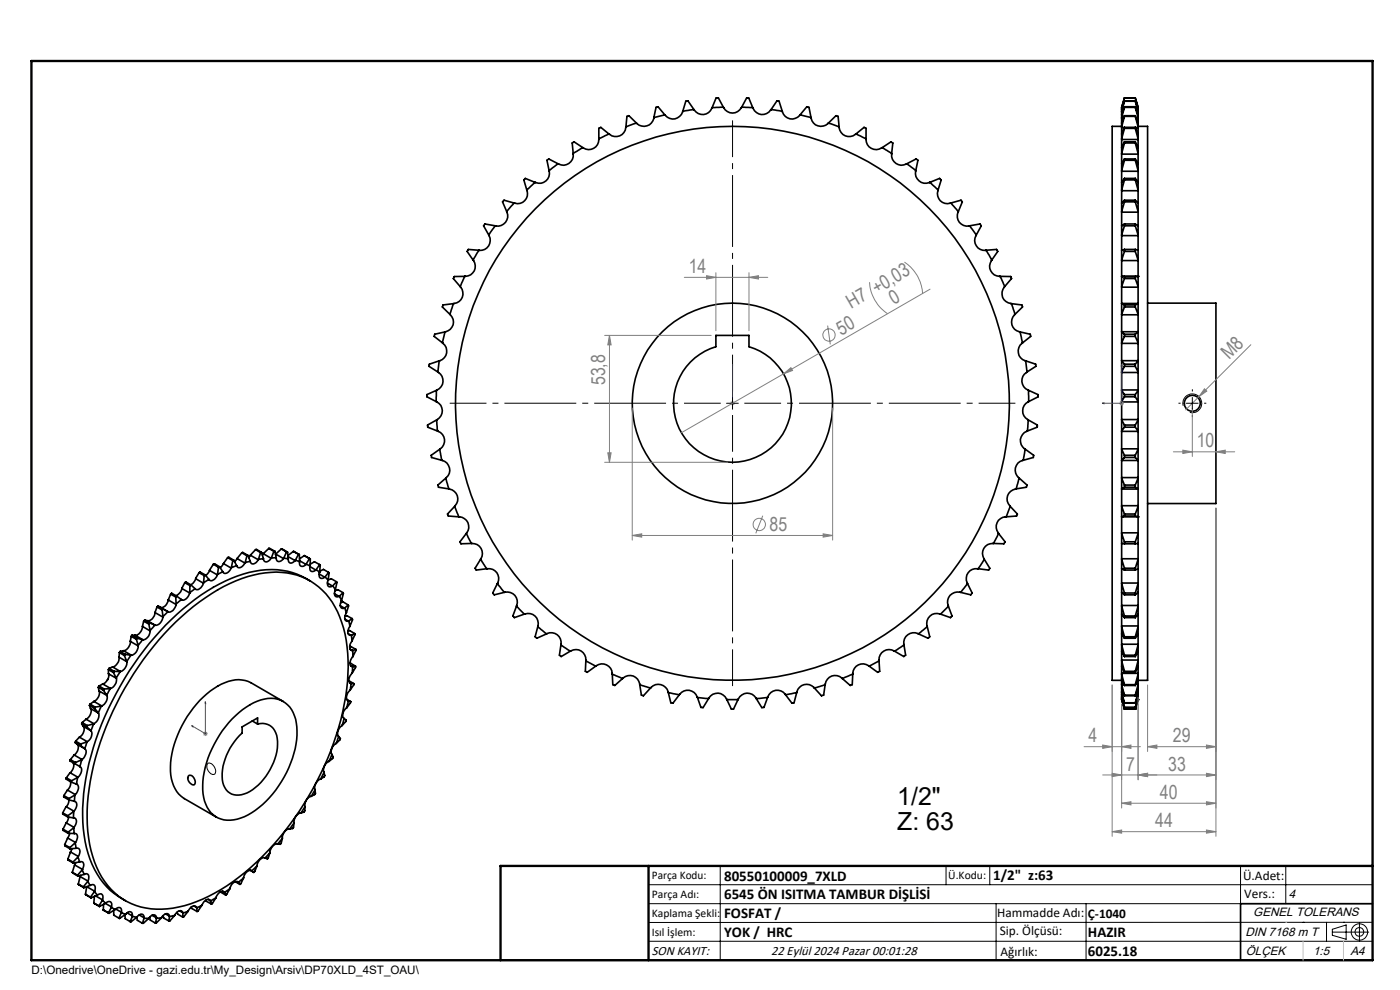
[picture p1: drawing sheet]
<svg xmlns="http://www.w3.org/2000/svg" width="297mm" height="210mm" viewBox="0 0 297 210" stroke-linecap="round" stroke-linejoin="round" font-family="sans-serif">
<g fill="none" stroke="#000" stroke-width=".35">
<path d="M113.5 38.7l-1.7 1.6M113.5 38.7l-2.1-.9-.3 .4 .7 2.1M116.5 36.2a2.14 2.14 0 0 1-.7 2.2 2.14 2.14 0 0 1-2.3 .3M118.4 34.7l-1.9 1.5M118.4 34.7l-2-1-.4 .3 .5 2.2M121.6 32.6a2.15 2.15 0 0 1-.9 2.1 2.15 2.15 0 0 1-2.3 0M123.6 31.3l-2 1.3M123.6 31.3l-1.8-1.2-.3 .2 .1 2.3M129.2 28.4l-1.7-1.4-.4 .2-.1 2.4a2.13 2.13 0 0 1-1.1 1.9 2.13 2.13 0 0 1-2.3-.2M129.2 28.4l-2.2 1M132.8 26.9a2.15 2.15 0 0 1-1.3 1.9 2.15 2.15 0 0 1-2.3-.4M135 26.1l-2.2 .8"/>
<path d="M135 26.1l-1.6-1.6-.3 .1-.1 .1-.2 2.2M138.7 24.9a2.14 2.14 0 0 1-1.5 1.8 2.14 2.14 0 0 1-2.2-.6M141 24.4l-2.3 .5M141 24.4l-1.4-1.8-.4 .2-.5 2.1M144.9 23.6a2.13 2.13 0 0 1-1.7 1.6 2.13 2.13 0 0 1-2.2-.8M147.2 23.2l-2.3 .4M147.2 23.2l-1.3-1.8h-.1l-.3 .1-.6 2.1M151.1 22.9a2.11 2.11 0 0 1-1.8 1.4 2.11 2.11 0 0 1-2.1-1.1M153.5 22.7l-2.4 .2M153.5 22.7a2.14 2.14 0 0 0 1.9 1.3 2.14 2.14 0 0 0 1.9-1.3M153.5 22.7l-1.1-1.9h-.4h-.1l-.8 2.1M157.3 22.7l2.4 .2"/>
<path d="M157.3 22.7l1.1-1.9h.3l1 2.1M159.7 22.9a2.14 2.14 0 0 0 1.8 1.4 2.14 2.14 0 0 0 2.1-1.1M163.6 23.2l2.3 .4M163.6 23.2l1.2-1.8h.4l.7 2.2M165.9 23.6a2.11 2.11 0 0 0 1.7 1.6 2.11 2.11 0 0 0 2.1-.8M169.7 24.4l2.3 .5M169.7 24.4l1.5-1.8 .1 .1 .3 .1 .4 2.1M172 24.9a2.14 2.14 0 0 0 1.5 1.8 2.14 2.14 0 0 0 2.3-.6M175.8 26.1l2.2 .8M175.8 26.1l1.5-1.6 .3 .1 .2 .1 .2 2.2M178 26.9a2.13 2.13 0 0 0 1.3 1.9 2.13 2.13 0 0 0 2.3-.4M181.6 28.4l2.1 1"/>
<path d="M181.6 28.4l1.7-1.4 .4 .2v2.4a2.15 2.15 0 0 0 1.2 1.9 2.15 2.15 0 0 0 2.2-.2M187.1 31.3l2.1 1.3M187.1 31.3l1.9-1.2 .4 .2-.2 2.3M189.2 32.6a2.15 2.15 0 0 0 .9 2.1 2.15 2.15 0 0 0 2.3 0M192.4 34.7l1.9 1.5M192.4 34.7l1.9-1 .4 .3-.4 2.2M194.3 36.2a2.16 2.16 0 0 0 .7 2.2 2.16 2.16 0 0 0 2.2 .3M197.2 38.7l1.8 1.6M197.2 38.7l2.2-.8 .3 .3-.7 2.1M237.9 26.8h-2v117.5h2M237.9 38.7v1.6M237.9 36.3v2.4"/>
<path d="M237.9 34.7v1.5M237.9 32.7v2M237.9 31.3v1.3M237.9 29.6v1.7M237.9 28.4v1M237.9 27v1.4M237.9 25.1v1M237.9 24.4v.5M237.9 23.7v.7M237.9 23.2v.4M237.9 22.9v.3M237.9 23.6v.1"/>
<path d="M237.9 24.9v.2M237.9 26.9v.1M237.9 29.4v.2M237.9 32.6v.1M237.9 36.2v.1M237.9 36.3h3.5M237.9 32.7h3.5M237.9 29.6h3.5M237.9 27h.6M237.9 25.1h.4M237.9 23.7h.3M237.9 23h.1"/>
<path d="M238.5 37.8v.4M238.5 33.7v.3M238.5 30.1v.2M238.5 27v.2M238.5 24.5v.2M238.5 24.5l-.6 1.6v.8M238.5 22.6v.2M238.5 21.4v.1M238.5 20.8h.1M238.5 20.8l-.6 2.1M238.5 38.2h2.3M238.5 38.2l-.6 2.1"/>
<path d="M238.5 37.8l-.6 .9M238.5 37.8h2.3M238.5 33.7l-.6 1M238.5 34l-.6 2.2M238.5 34h2.3M238.5 33.7h2.3M238.5 30.3h2.3M238.5 30.3l-.6 2.3M238.5 30.1h2.3M238.5 30.1l-.6 1.2M238.5 27l-.6 1.4M238.5 27.2l-.6 2.2"/>
<path d="M238.5 27.2h2.3M238.5 27h2.3M238.5 24.7h2.3M238.5 24.7l-.6 2.2M238.5 24.5h2.3M238.5 22.8h2.3M238.5 22.8l-.6 2.1M238.5 22.6l-.6 1.8M238.5 22.6h2.3M238.5 21.5h2.3M238.5 21.5l-.6 2.1M238.5 21.4l-.6 1.8"/>
<path d="M238.5 21.4h2.3M238.5 20.8h2.3M240.8 37.8v.4M240.8 33.7v.3M240.8 30.1v.2M240.8 27v.2M240.8 24.5v.2M240.8 24.5l.6 1.6v.8M240.8 22.6v.2M240.8 21.4v.1M240.8 20.8h.1M240.8 20.8l.6 2.1"/>
<path d="M240.8 38.2l.6 2.1M240.8 37.8l.6 .9M240.8 34l.6 2.2M240.8 33.7l.6 1M240.8 30.3l.6 2.3M240.8 30.1l.6 1.2M240.8 27.2l.6 2.2M240.8 27l.6 1.4M240.8 24.7l.6 2.2M240.8 22.8l.6 2.1M240.8 22.6l.6 1.8M240.8 21.5l.6 2.1"/>
<path d="M240.8 21.4l.6 1.8M240.8 27h.6M241.1 25.1h.3M241.2 23.7h.2M241.4 23h.1M241.4 26.8h2.1v117.5h-2.1M241.4 38.7v1.6M241.4 36.3v2.4M241.4 34.7v1.5M241.4 32.7v2M241.4 31.3v1.3M241.4 29.6v1.7"/>
<path d="M241.4 28.4v1M241.4 27v1.4M241.4 25.1v1M241.4 24.4v.5M241.4 23.7v.7M241.4 23.2v.4M241.4 22.9v.3M241.4 23.6v.1M241.4 24.9v.2M241.4 26.9v.1M241.4 29.4v.2M241.4 32.6v.1"/>
<path d="M241.4 36.2v.1M98.6 58.6l-1 2.2M98.6 58.6l-2.3 .2-.1 .3 1.4 1.7M100.4 55.2a2.12 2.12 0 0 1 .2 2.3 2.12 2.12 0 0 1-2 1.1M101.6 53.1l-1.2 2.1M101.6 53.1l-2.3-.2v.1l-.2 .3 1.3 1.9M103.7 49.8a2.12 2.12 0 0 1 0 2.3 2.12 2.12 0 0 1-2.1 1M105.1 47.9l-1.4 1.9M105.1 47.9l-2.2-.4-.3 .3 1.1 2M107.5 44.9a2.14 2.14 0 0 1-.3 2.3 2.14 2.14 0 0 1-2.1 .7M109 43.1l-1.5 1.8M109 43.1l-2.1-.6-.2 .2 .8 2.2"/>
<path d="M111.8 40.3a2.11 2.11 0 0 1-.5 2.3 2.11 2.11 0 0 1-2.3 .5M199 40.3a2.11 2.11 0 0 0 .5 2.3 2.11 2.11 0 0 0 2.2 .5M201.7 43.1l1.6 1.8M201.7 43.1l2.2-.6 .3 .3-.9 2.1M203.3 44.9a2.12 2.12 0 0 0 .2 2.3 2.12 2.12 0 0 0 2.2 .7M205.7 47.9l1.4 1.9M205.7 47.9l2.2-.4 .2 .3-1 2M207.1 49.8a2.12 2.12 0 0 0 0 2.3 2.12 2.12 0 0 0 2.1 1M209.2 53.1l1.2 2.1M209.2 53.1l2.2-.2 .2 .2 .1 .2-1.3 1.9M210.4 55.2a2.15 2.15 0 0 0-.2 2.3 2.15 2.15 0 0 0 2 1.1M212.2 58.6l.9 2.2"/>
<path d="M212.2 58.6l2.2 .1 .2 .4-1.5 1.7M237.9 58.6v2.2M237.9 58.6h.1M237.9 55.3v3.3M237.9 53.1v2.1M237.9 50v3.1M237.9 47.9v1.9M237.9 45v2.9M237.9 43.1v1.8M237.9 40.5v2.6M237.9 58.6h3.5M237.9 40.3v.2"/>
<path d="M237.9 44.9v.1M237.9 49.8v.2M237.9 55.2v.1M237.9 58.6l.6 .1M237.9 55.3h3.5M237.9 50h3.5M237.9 45h3.5M237.9 40.5h3.5M238.5 58.7v.4M238.5 52.9v.4M238.5 47.5v.4M238.5 42.5v.3"/>
<path d="M238.5 59.1l-.6 1.7M238.5 58.7h2.3M238.5 59.1h2.3M238.5 52.9l-.6 .2M238.5 53.3l-.6 1.9M238.5 53.3h2.3M238.5 52.9h2.3M238.5 47.9h2.3M238.5 47.9l-.6 1.9M238.5 47.5h2.3M238.5 47.5l-.6 .4M238.5 42.5l-.6 .6"/>
<path d="M238.5 42.8l-.6 2.1M238.5 42.8h2.3M238.5 42.5h2.3M240.8 58.7v.4M240.8 52.9v.4M240.8 47.5v.4M240.8 42.5v.3M240.8 59.1l.6 1.7M240.8 53.3l.6 1.9M240.8 52.9l.6 .2M240.8 47.9l.6 1.9M240.8 47.5l.6 .4"/>
<path d="M240.8 42.8l.6 2.1M240.8 42.5l.6 .6M241.4 58.6v2.2M241.4 58.6h.1M241.4 55.3v3.3M241.4 53.1v2.1M241.4 50v3.1M241.4 47.9v1.9M241.4 45v2.9M241.4 43.1v1.8M241.4 40.5v2.6M241.4 40.3v.2"/>
<path d="M241.4 44.9v.1M241.4 49.8v.2M241.4 55.2v.1M241.4 58.6l-.6 .1M92.9 78.9a2.15 2.15 0 0 1 1.1 2 2.15 2.15 0 0 1-1.4 1.9M93.2 76.5l-.3 2.4M93.2 76.5l-2.1 .7-.1 .3v.2l1.9 1.2M93.9 72.7a2.12 2.12 0 0 1 .9 2.2 2.12 2.12 0 0 1-1.6 1.6M94.4 70.4l-.5 2.3M94.4 70.4l-2.2 .5-.1 .4 1.8 1.4M95.4 66.7a2.12 2.12 0 0 1 .7 2.2 2.12 2.12 0 0 1-1.7 1.5M96.2 64.4l-.8 2.3"/>
<path d="M96.2 64.4l-2.2 .3-.2 .4 1.6 1.6M97.6 60.8a2.14 2.14 0 0 1 .5 2.2 2.14 2.14 0 0 1-1.9 1.4M151.9 71.1h7v2.4a12.5 12.5 0 0 1 6.7 19.3 12.5 12.5 0 0 1-20.4 0 12.5 12.5 0 0 1 6.7-19.3zM213.1 60.8a2.14 2.14 0 0 0-.4 2.2 2.14 2.14 0 0 0 1.9 1.4M214.6 64.4l.7 2.3M214.6 64.4l2.2 .3 .1 .4-1.6 1.6M215.3 66.7a2.14 2.14 0 0 0-.6 2.2 2.14 2.14 0 0 0 1.7 1.5M216.4 70.4l.5 2.3M216.4 70.4l2.1 .5 .2 .3-1.8 1.5M216.9 72.7a2.13 2.13 0 0 0-.9 2.2 2.13 2.13 0 0 0 1.6 1.6M217.6 76.5l.3 2.4M217.6 76.5l2.1 .7v.3v.2l-1.8 1.2"/>
<path d="M217.9 78.9a2.14 2.14 0 0 0-1.1 2.1 2.14 2.14 0 0 0 1.4 1.8M237.9 76.5v2.4M237.9 70.4v2.3M237.9 79v3.7M237.9 72.8v3.7M237.9 64.4v2.3M237.9 66.8v3.6M237.9 60.9v3.5M237.9 60.8v.1M237.9 64.4h.1M237.9 66.7v.1M237.9 70.4h.1"/>
<path d="M237.9 72.7v.1M237.9 76.5h.1M237.9 78.9v.1M237.9 79h3.5M237.9 76.5l.6 .7M237.9 76.5h3.5M237.9 72.8h3.5M237.9 70.4l.6 .5M237.9 70.4h3.5M237.9 64.4l.6 .3M237.9 66.8h3.5M237.9 64.4h3.5"/>
<path d="M237.9 60.9h3.5M238.5 77.2v.5M238.5 70.9v.5M238.5 64.7v.4M238.5 77.2h2.3M238.5 77.7h2.3M238.5 77.7l-.6 1.2M238.5 70.9h2.3M238.5 71.4h2.3M238.5 71.4l-.6 1.3M238.5 64.7h2.3M238.5 65.1h2.3"/>
<path d="M238.5 65.1l-.6 1.6M240.8 77.2v.5M240.8 70.9v.5M240.8 64.7v.4M240.8 77.7l.6 1.2M240.8 71.4l.6 1.3M240.8 65.1l.6 1.6M241.4 76.5v2.4M241.4 70.4v2.3M241.4 79v3.7M241.4 72.8v3.7M241.4 64.4v2.3"/>
<path d="M241.4 66.8v3.6M241.4 60.9v3.5M241.4 60.8v.1M241.4 64.4h.1M241.4 66.7v.1M241.4 70.4h.1M241.4 72.7v.1M241.4 76.5h.1M241.4 78.9v.1M241.4 76.5l-.6 .7M241.4 70.4l-.6 .5M241.4 64.4l-.6 .3"/>
<path d="M243.5 64.3h14.5v42.5h-14.5M92.5 85.2a2.13 2.13 0 0 1 1.3 1.9 2.13 2.13 0 0 1-1.2 2M92.6 82.8l-.1 2.4M92.6 82.8l-2 .9v.5l1.9 1M92.6 89.1l.2 2.3M92.6 89.1l-1.9 1.1v.1v.3l2.1 .8M92.8 91.4a2.13 2.13 0 0 1 1.5 1.8 2.13 2.13 0 0 1-1 2.1M93.3 95.3l.4 2.3M93.3 95.3l-1.8 1.4v.3l2.2 .6M93.7 97.6a2.13 2.13 0 0 1 1.7 1.6 2.13 2.13 0 0 1-.8 2.2M217.1 97.6a2.11 2.11 0 0 0-1.7 1.7 2.11 2.11 0 0 0 .8 2.1M217.5 95.3l-.4 2.3"/>
<path d="M217.5 95.3l1.8 1.4-.1 .3-2.1 .6M217.9 91.4a2.12 2.12 0 0 0-1.4 1.8 2.12 2.12 0 0 0 1 2.1M218.1 89.1l-.2 2.3M218.1 89.1l2 1.1v.3l-2.2 .9M218.2 82.8v2.4M218.2 82.8l2 .9v.5l-2 1M218.2 85.2a2.16 2.16 0 0 0-1.2 1.9 2.16 2.16 0 0 0 1.1 2M237.9 82.8v2.4M237.9 89.1v2.3M237.9 95.3v2.3M237.9 85.3v3.7M237.9 91.5v3.7"/>
<path d="M237.9 97.7v3.6M237.9 85.3h3.5M237.9 82.7v.1M237.9 85.2v.1M237.9 89v.1M237.9 91.4v.1M237.9 95.2v.1M237.9 97.6v.1M237.9 82.8l.6 .9M237.9 82.7h3.5M237.9 89h3.5M237.9 89.1l.6 1.1"/>
<path d="M237.9 91.5h3.5M237.9 95.2h3.5M237.9 95.3l.6 1.3M237.9 97.7h3.5M238.5 83.7v.5M238.5 90.2v.4M238.5 96.6v.4M238.5 83.7h2.3M238.5 84.2h2.3M238.5 84.2l-.6 1M238.5 90.2h2.3M238.5 90.6l-.6 .8"/>
<path d="M238.5 90.6h2.3M238.5 96.6h2.3M238.5 97h2.3M238.5 97l-.6 .6M240.8 83.7v.5M240.8 90.2v.4M240.8 96.6v.4M240.8 84.2l.6 1M240.8 90.6l.6 .8M240.8 97l.6 .6M241.4 82.8v2.4M241.4 89.1v2.3"/>
<path d="M241.4 95.3v2.3M241.4 85.3v3.7M241.4 91.5v3.7M241.4 97.7v3.6M241.4 82.7v.1M241.4 85.2v.1M241.4 89v.1M241.4 91.4v.1M241.4 95.2v.1M241.4 97.6v.1M241.4 82.8l-.6 .9M241.4 89.1l-.6 1.1"/>
<path d="M241.4 95.3l-.6 1.3M45.3 119.7l.2-.1 1.1 .6M45.3 119.7l1.1 .6M45.3 119.7l-.9 1.3M47.4 119.5l-.7 .9M47.4 119.5l1.6 1M48.3 118.3l.2-.1 1.1 .6M48.3 118.3l1.1 .6M48.3 118.3l-.9 1.2M49.4 118.9l-.3 1.5M49.6 118.8l-.2 .1M49.6 118.8l.6 1.2"/>
<path d="M50.2 120l-1.1 .4M50.3 118.5l-.5 .7M50.3 118.5l1.7 .9M51.3 117.3l.2-.1 1.1 .6M51.3 117.3l1.1 .6M51.3 117.3l-1 1.2M52 119.4l-.7 .9a.61 .61 0 0 1-.7 .1 .61 .61 0 0 1-.4-.4M52 119.4h.1M52.4 117.9l-.4 1.5M52.6 117.8l-.2 .1M52.6 117.8l.5 1.3M53.1 119.1l-1.1 .3"/>
<path d="M53.1 117.8l-.3 .5M53.1 117.8l1.7 .9M54.2 116.6l.2-.1 1.1 .7M54.2 116.6l1.1 .6M54.2 116.6l-1.1 1.2M54.8 118.7l-.5 .6a.67 .67 0 0 1-.7 .3 .67 .67 0 0 1-.5-.5M54.8 118.7h.1M55.3 117.2l-.5 1.5M55.5 117.2h-.2M55.5 117.2l.4 1.3M55.9 118.5l-1.1 .2M55.9 117.5l1.6 .9"/>
<path d="M55.9 117.5l-.2 .2M57 116.3l1.3 .6M57 116.3l1.1 .6M57 116.3l-1.1 1.2M57.5 118.4l-.2 .3a.73 .73 0 0 1-.8 .5 .73 .73 0 0 1-.6-.6v-.1M57.6 118.3l-.1 .1M58.1 116.9h.2M58.1 116.9l-.5 1.4M58.3 116.9l.3 1.4M58.5 117.5l1.6 1M58.5 117.5v.1M58.6 118.3h-1"/>
<path d="M58.6 118.3a.69 .69 0 0 0 .4 .8 .69 .69 0 0 0 .9-.3l.2-.3M59.7 116.4l1.3 .7M59.7 116.4l1.1 .7M59.7 116.4l-1.2 1.1M60.2 118.4l.9 .1M60.2 118.4l-.1 .1M60.8 117.1h.2M60.8 117.1l-.6 1.3M61 117.1l.1 1.4M61.1 118.1l1.5 .8M61.1 118.5a.68 .68 0 0 0 .4 .9 .68 .68 0 0 0 .8-.2l.3-.3M62.2 117l1.3 .6"/>
<path d="M62.2 117l1.1 .6M62.2 117l-1.1 .9M62.7 118.8l.9 .3M62.7 118.8l-.1 .1M63.3 117.6h.2M63.3 117.6l-.6 1.2M63.5 117.6l.1 1.5M63.6 119.1a.74 .74 0 0 0 .3 1 .74 .74 0 0 0 1-.4M63.6 118.9l1.3 .8M64.6 117.9l1.2 .7M64.6 117.9l1.1 .6M64.6 117.9l-1.1 .7"/>
<path d="M64.9 119.7l.9 .4M64.9 119.7h.1M65.7 118.5l.1 .1M65.7 118.5l-.8 1.2M65.8 119.7l.9-.5 1.1 .6M65.8 118.6v1.5M67.8 119.8l.1 .1-.1 1.5M67.8 119.8l-.7 1.1M94.6 101.4l.6 2.3M94.6 101.4l-1.7 1.5 .1 .4 2.2 .4M95.2 103.7a2.15 2.15 0 0 1 1.8 1.5 2.15 2.15 0 0 1-.6 2.2M96.4 107.4l.9 2.2"/>
<path d="M96.4 107.4l-1.5 1.6 .1 .2 .1 .3 2.2 .1M97.3 109.6a2.11 2.11 0 0 1 2 1.3 2.11 2.11 0 0 1-.4 2.3M98.9 113.2l1.1 2.1M98.9 113.2l-1.3 1.7 .1 .3 2.3 .1M100 115.3a2.13 2.13 0 0 1 2.1 1 2.13 2.13 0 0 1-.1 2.3M102 118.6l1.3 2M102 118.6l-1.2 1.9 .1 .2 .1 .2 2.3-.3M208.8 118.6l-1.3 2M208.8 118.6l1.1 2-.2 .3-2.2-.3M210.7 115.3a2.13 2.13 0 0 0-2 1 2.13 2.13 0 0 0 .1 2.3M211.8 113.2l-1.1 2.1M211.8 113.2l1.4 1.7-.1 .2-.1 .2h-2.3"/>
<path d="M213.4 109.6a2.14 2.14 0 0 0-1.9 1.3 2.14 2.14 0 0 0 .3 2.3M214.3 107.4l-.9 2.2M214.3 107.4l1.5 1.6-.1 .4-2.3 .2M215.5 103.7a2.15 2.15 0 0 0-1.8 1.5 2.15 2.15 0 0 0 .6 2.2M216.2 101.4l-.7 2.3M216.2 101.4l1.7 1.5-.1 .2-.1 .3-2.2 .3M237.9 101.4v2.3M237.9 107.4v2.2M237.9 109.6h.1M237.9 103.7v3.6M237.9 109.6v3.4M237.9 113.2v2.1"/>
<path d="M237.9 115.3v3.2M237.9 118.6v2M237.9 109.6h3.5M237.9 101.3v.1M237.9 103.7h.1M237.9 107.3v.1M237.9 113v.2M237.9 118.5v.1M237.9 101.3h3.5M237.9 101.4l.6 1.5M237.9 103.7h3.5M237.9 107.3h3.5"/>
<path d="M237.9 107.4l.6 1.6M237.9 113h3.5M237.9 113.2l.6 1.7M237.9 115.3h.6M237.9 118.5h3.5M237.9 118.6l.6 1.9M238.5 102.9v.5M238.5 109v.5M238.5 114.9v.4M238.5 102.9h2.3M238.5 103.4l-.6 .3M238.5 103.4h2.3"/>
<path d="M238.5 109h2.3M238.5 109.5h2.3M238.5 109.5l-.6 .1M238.5 114.9h2.3M238.5 115.3h2.3M240.8 102.9v.5M240.8 109v.5M240.8 114.9v.4M240.8 103.4l.6 .3M240.8 109.5l.6 .1M241.4 101.4v2.3M241.4 107.4v2.2"/>
<path d="M241.4 109.6h.1M241.4 103.7v3.6M241.4 109.6v3.4M241.4 113.2v2.1M241.4 115.3v3.2M241.4 118.6v2M241.4 101.3v.1M241.4 103.7h.1M241.4 107.3v.1M241.4 113v.2M241.4 118.5v.1M241.4 101.4l-.6 1.5"/>
<path d="M241.4 107.4l-.6 1.6M241.4 113.2l-.6 1.7M241.4 115.3h-.6M241.4 118.6l-.6 1.9M25.3 139.4a2.07 2.07 0 0 1-1.4 2.1M25.3 139.4l1.6 1M25.3 138.4l1.1 .7M25.3 138.4v1M25.5 138.2l-.2 .2M25.5 138.2l1.1 .6M26.2 138l1.7 1M26.2 138l-.7 .2"/>
<path d="M26.4 139.1l.5 1.2M26.6 138.8l-.2 .3M26.6 138.8l1.2 .2M27.7 136.1a1.95 1.95 0 0 1-1.5 1.9M27.7 136.1l1.6 .9M27.8 139l-.9 1.3M27.8 139h.1M27.8 135l1.1 .6M27.8 135l-.1 1.1M28 134.8l-.2 .2M28 134.8h.7M28 134.8l1.1 .6"/>
<path d="M28.7 134.8l1.6 .9M28.9 135.6l.4 1.3M29.1 135.4l-.2 .2M29.1 135.4l1.2 .3M29.3 137a1.95 1.95 0 0 1-1.4 2M29.3 136.9v.1M30.2 132.9a1.93 1.93 0 0 1-1.5 1.9M30.2 132.9l1.7 .9M30.3 135.7l-1 1.2M30.3 135.7h.1M30.5 131.8l1.1 .6M30.5 131.8l-.3 1.1"/>
<path d="M30.7 131.5l-.2 .3M30.7 131.5l1.1 .6M30.7 131.5l.6 .2M31.3 131.7l1.6 .9M31.6 132.4l.3 1.4M31.8 132.1l-.2 .3M31.8 132.1l1.1 .5M31.9 133.8a1.84 1.84 0 0 1-1.6 1.9M31.9 133.8h.1M32.9 132.6l-1 1.2M32.9 132.6h.1M32.9 130a1.74 1.74 0 0 1-1.6 1.7"/>
<path d="M32.9 130l1.7 .9M33.3 128.8l1.1 .6M33.3 128.8l-.4 1.2M33.5 128.5l-.2 .3M33.5 128.5l1.1 .7M33.5 128.5l.5 .3M34 128.8l1.7 1M34.4 129.4l.2 1.4M34.6 130.9a1.81 1.81 0 0 1-1.7 1.7M34.6 130.8v.1M34.6 129.2l-.2 .2M34.6 129.2l1 .5"/>
<path d="M35.6 129.7l-1 1.1M35.6 129.7l.1 .1M35.7 127.3a1.58 1.58 0 0 1-1.7 1.5M35.7 127.3l1.7 .9M36.1 133.1a39.3 39.3 0 0 1 17.7-11.1 14.9 14.9 0 0 1 15.3 4 22.3 22.3 0 0 1 4.7 14 54.1 54.1 0 0 1-7.5 27.4 58.3 58.3 0 0 1-19.5 21.3 23.4 23.4 0 0 1-15.9 3.9 14.5 14.5 0 0 1-11.3-11 38.1 38.1 0 0 1 .6-20.8 65.8 65.8 0 0 1 15.9-27.7zM36.2 126l.2-.2 1.1 .7M36.2 126l1.1 .6M36.2 126l-.5 1.3M37.3 126.6l.1 1.5M37.4 128.2a1.58 1.58 0 0 1-1.7 1.6M37.4 128.1v.1M37.5 126.5l-.2 .1"/>
<path d="M37.5 126.5l1 .7M38.5 127.2l-1.1 .9M38.6 124.8l-.3 .7-1 .9M38.6 124.8l1.7 1M39.2 123.6l.2-.2 1.1 .7M39.2 123.6l1.1 .6M39.2 123.6l-.6 1.2M40.3 125.8a1.52 1.52 0 0 1-1.8 1.4M40.3 125.7v.1M40.3 124.2v1.5M40.5 124.1l-.2 .1M40.5 124.1l.9 .8"/>
<path d="M41.4 124.9l-1.1 .8M41.5 122.8l-.5 .9-.5 .4M41.5 122.8l1.6 .9M42.2 121.5l.2-.2 1.1 .6M42.2 121.5l1.1 .6M42.2 121.5l-.7 1.3M43.1 123.7l-.5 1a.77 .77 0 0 1-1.2 .2M43.2 123.6l-.1 .1M43.3 122.1l-.1 1.5M43.5 121.9l-.2 .2M43.5 121.9l.8 1M44.3 122.9l-1.1 .7"/>
<path d="M44.4 121l-.3 .6-.5 .5M44.4 121l1.7 .9M46.1 121.9a1.23 1.23 0 0 1-1.8 1.1v-.1M46.1 121.8v.1M46.4 120.3l-.3 1.5M46.6 120.2l-.2 .1M46.6 120.2l.7 1.1M47.3 121.3l-1.2 .5M49 120.5l-.6 .9a.64 .64 0 0 1-1.1-.1M49.1 120.4l-.1 .1M65.8 123.2a16.1 16.1 0 0 0-14.2-1.4 41.2 41.2 0 0 0-17.6 12.1 63.5 63.5 0 0 0-16.3 34.4 29 29 0 0 0 2.4 16.2 14.7 14.7 0 0 0 6.5 6.6M65.8 120.2l1.2 .7"/>
<path d="M65.8 120.1a.74 .74 0 0 0 .1 1 .74 .74 0 0 0 1.1-.2M67.1 120.9l.7 .5M67.1 120.9h-.1M67.7 121.8l1.2 .6M67.8 121.4a.76 .76 0 0 0 0 1.1 .76 .76 0 0 0 1.1-.1M67.8 121.2l.8-.4 1.1 .6M69 122.4l.6 .7M69 122.4h-.1M69.5 123.7l1 .6M69.6 123.1a.77 .77 0 0 0-.1 1 .77 .77 0 0 0 1 .2M69.6 123l.7-.2 1.1 .6M69.7 121.4l.1 .2-.2 1.5"/>
<path d="M69.7 121.4l-.7 1M70.6 124.3l.6 .8M70.6 124.3h-.1M70.9 125.9l1 .6M71.1 125.3l.6-.2 1.1 .6M71.2 125.1l-.2 .4a.69 .69 0 0 0 .1 .9 .69 .69 0 0 0 .8 .1M71.4 123.4l.1 .2-.3 1.5M71.4 123.4l-.8 .9M72 126.5l.5 .9M72 126.5h-.1M72.2 128.5l.9 .5M72.3 127.8l.5-.1 1.1 .6"/>
<path d="M72.5 127.4a.99 .99 0 0 0 .3 1.7l.3-.1M72.8 125.7l-.3 1.7M72.8 125.7l-.8 .8M73.1 129l.4 1M73.1 129h.1M73.2 131.3l.7 .5M73.2 130.7l.4-.1 1.1 .6M73.5 130a1.11 1.11 0 0 0 .2 1.8h.2M73.8 133.8h.4l1 .6M73.8 134.4l.7 .4M73.9 128.3v.2l-.4 1.5M73.9 128.3l-.8 .7"/>
<path d="M74 131.7l.2 1.1M74 131.7l-.1 .1M74.2 137.1l1.3 .7M74.2 132.8a1.27 1.27 0 0 0 0 2h.3M74.3 137.7l.5 .3M74.5 134.8h.1M74.5 134.8l.2 1.2M74.7 136a1.42 1.42 0 0 0-.2 2h.3M74.7 131.2l.1 .3-.6 1.3M74.7 131.2l-.7 .5M74.8 138h.1M74.8 138l.1 1.3"/>
<path d="M74.9 139.3a1.58 1.58 0 0 0-.4 2l.3 .1M75.2 134.4l.1 .2-.6 1.4M75.2 134.4l-.7 .4M75.5 137.8l-.6 1.5M75.5 137.8l-.7 .2M103.3 120.6a2.12 2.12 0 0 1 2.1 .9 2.12 2.12 0 0 1 .1 2.3M105.5 123.8l1.5 1.9M105.5 123.8l-.9 2.1 .2 .3 2.2-.5M107 125.7a2.15 2.15 0 0 1 2.2 .6 2.15 2.15 0 0 1 .4 2.3M109.6 128.6l1.6 1.7M109.6 128.6l-.8 2.1 .3 .3 2.1-.7M111.2 130.3a2.14 2.14 0 0 1 2.3 .4 2.14 2.14 0 0 1 .6 2.2"/>
<path d="M114.1 132.9l1.8 1.6M114.1 132.9l-.6 2.2 .2 .2 .2 .1 2-.9M115.9 134.5a2.11 2.11 0 0 1 2.3 .1 2.11 2.11 0 0 1 .8 2.2M119 136.8l2 1.3M119 136.8l-.3 2.2 .3 .2 2-1.1M121 138.1a2.14 2.14 0 0 1 2.3 0 2.14 2.14 0 0 1 1 2.1M189.8 138.1a2.15 2.15 0 0 0-2.3 0 2.15 2.15 0 0 0-1 2.1M191.8 136.8l-2 1.3M191.8 136.8l.3 2.2-.4 .3-1.9-1.2M194.9 134.5a2.14 2.14 0 0 0-2.3 .1 2.14 2.14 0 0 0-.8 2.2M196.7 132.9l-1.8 1.6M196.7 132.9l.5 2.2-.2 .3-2.1-.9"/>
<path d="M199.5 130.3a2.13 2.13 0 0 0-2.2 .4 2.13 2.13 0 0 0-.6 2.2M201.2 128.6l-1.7 1.7M201.2 128.6l.8 2.1-.1 .1-.3 .2-2.1-.7M203.8 125.7a2.15 2.15 0 0 0-2.3 .6 2.15 2.15 0 0 0-.3 2.3M205.2 123.8l-1.4 1.9M205.2 123.8l1 2-.2 .4-2.2-.5M207.5 120.6a2.14 2.14 0 0 0-2.1 .9 2.14 2.14 0 0 0-.2 2.3M237.9 120.6v3.1M237.9 123.8v1.9M237.9 125.7v2.7M237.9 128.6v1.7M237.9 130.3v2.5"/>
<path d="M237.9 132.9v1.6M237.9 134.5v2.2M237.9 136.8v1.3M237.9 138.1v1.9M237.9 123.7v.1M237.9 128.4v.2M237.9 132.8v.1M237.9 136.7v.1M237.9 120.6l.6 .3M237.9 123.7h3.5M237.9 123.8l.6 2M237.9 125.7l.6 .5"/>
<path d="M237.9 128.4h3.5M237.9 128.6l.6 2.1M237.9 130.3l.6 .7M237.9 132.8h3.5M237.9 132.9l.6 2.2M237.9 134.5l.6 .9M237.9 136.7h3.5M237.9 136.8l.6 2.2M237.9 138.1l.6 1.2M238.5 120.5v.4M238.5 125.8v.4M238.5 130.7v.3"/>
<path d="M238.5 135.1v.3M238.5 139v.3M238.5 139h2.3M238.5 120.5h2.3M238.5 120.9h2.3M238.5 125.8h2.3M238.5 126.2h2.3M238.5 130.7h2.3M238.5 131h2.3M238.5 135.1h2.3M238.5 135.4h2.3M238.5 139.3h2.3"/>
<path d="M240.8 120.5v.4M240.8 125.8v.4M240.8 130.7v.3M240.8 135.1v.3M240.8 139v.3M241.4 120.6v3.1M241.4 123.8v1.9M241.4 125.7v2.7M241.4 128.6v1.7M241.4 130.3v2.5M241.4 132.9v1.6M241.4 134.5v2.2"/>
<path d="M241.4 136.8v1.3M241.4 138.1v1.9M241.4 123.7v.1M241.4 128.4v.2M241.4 132.8v.1M241.4 136.7v.1M241.4 120.6l-.6 .3M241.4 123.8l-.6 2M241.4 125.7l-.6 .5M241.4 128.6l-.6 2.1M241.4 130.3l-.6 .7M241.4 132.9l-.6 2.2"/>
<path d="M241.4 134.5l-.6 .9M241.4 136.8l-.6 2.2M241.4 138.1l-.6 1.2M15.9 157.5l1.1 .6M15.9 157.5l.5 .4M16.1 157.2l-.2 .3M16.1 157.2l1 .6M16.4 157.9a1.75 1.75 0 0 1-.7 2.3M16.4 157.9l1.6 .9M16.9 156.4l1.6 .9M16.9 156.4l-.8 .8M17 158.1l1 .7"/>
<path d="M17.1 157.8l-.1 .3M17.3 153.6l1.1 .6M17.3 153.6l.3 .4M17.4 153.3l-.1 .3M17.4 153.3l1.1 .6M17.6 154l.1 .1M17.7 154.1a1.84 1.84 0 0 1-.8 2.3M17.7 154.1l1.6 .9M18 158.8h.1M18 158.8a1.69 1.69 0 0 1-.6 2.3M18.3 152.6l1.6 .9M18.3 152.6l-.9 .7"/>
<path d="M18.4 154.2l.9 .8M18.5 157.4l-.5 1.4M18.5 157.4l-1.4 .4M18.5 153.9l-.1 .3M18.5 157.3v.1M19 149.6l1.1 .7M19 149.6l.2 .7M19.1 149.4l-.1 .2M19.1 149.4l1.1 .6M19.2 150.3a1.94 1.94 0 0 1-.9 2.3M19.2 150.3l1.7 1M19.3 155h.1"/>
<path d="M19.3 155a1.84 1.84 0 0 1-.8 2.3M19.9 153.6l-.6 1.4M19.9 153.6l-1.4 .3M19.9 153.5v.1M19.9 148.8l1.7 .9M19.9 148.8l-.8 .6M20.1 150.3l.7 .9M20.2 150l-.1 .3M20.8 151.2l.1 .1M20.8 145.8l1.1 .6M20.8 145.8l.2 .8M20.9 151.3a1.94 1.94 0 0 1-1 2.2"/>
<path d="M21 145.5l-.2 .3M21 146.6a1.98 1.98 0 0 1-1.1 2.2M21 145.5l1.1 .6M21 146.6l1.7 .9M21.5 149.8l-.7 1.4M21.5 149.8l-1.3 .2M21.6 149.7l-.1 .1M21.8 145.1l1.7 .9M21.8 145.1l-.8 .4M21.9 146.4l.7 1.1M22.1 146.1l-.2 .3M22.6 147.5h.1"/>
<path d="M22.7 147.5a1.98 1.98 0 0 1-1.1 2.2M22.9 144.1l-.1 .2M23 142.1l1.1 .6M23 142.1v.8M23 142.9a2.05 2.05 0 0 1-1.2 2.2M23 142.9l1.7 1M23.1 141.8l-.1 .3M23.1 141.8l1.1 .6M23.4 146.1l-.8 1.4M23.4 146.1h-1.3M23.5 146l-.1 .1M23.9 141.5l1.6 .9"/>
<path d="M23.9 141.5l-.8 .3M24.1 142.7l.6 1.1M24.2 142.4l-.1 .3M24.2 142.4h1.3M24.7 143.8v.1M24.7 143.9a2.05 2.05 0 0 1-1.2 2.1M25.5 142.4l-.8 1.4M25.5 142.4h.1M26.9 140.3v.1M26.9 140.4a2.04 2.04 0 0 1-1.4 2M49.2 152.5a12.8 12.8 0 0 1 8.3-4.4 5.5 5.5 0 0 1 5.4 5.3 20.2 20.2 0 0 1-4.4 14.2 15.3 15.3 0 0 1-8.9 6.3 5.4 5.4 0 0 1-6.4-4.7 19.1 19.1 0 0 1 3.4-13.3zM51.4 154.2l3.2-1.9v1.3a3.2 3.2 0 0 1 4.2 3 12.6 12.6 0 0 1-6.4 11.6 3.4 3.4 0 0 1-5-1.6 10.6 10.6 0 0 1 2.3-9.3l1.7-1.8z"/>
<path d="M53.5 152.9l1.1 .7M60.1 148.8l-6.8-4a6.6 6.6 0 0 0-6.3 .3 21.9 21.9 0 0 0-10.8 18.5 6.9 6.9 0 0 0 2.9 5.8l6.8 3.9M71.3 157.7a1.9 1.9 0 0 0-.9 2.3M71.9 156.2l-.6 1.5M71.9 156.2l.3 .6-.9 .9M72.6 153.9a1.72 1.72 0 0 0-.7 2.3M73 152.4l-.4 1.5M73 152.4l.4 .3v.3l-.8 .9M73.6 150.1a1.6 1.6 0 0 0-.6 2.3M73.6 148.4l.8 .4M73.8 148.6v.1M73.8 148.7h.1"/>
<path d="M73.9 148.7l-.3 1.4M73.9 148.7l.5 .1M74 144.4l1.1 .6M74.2 144.8l.2 .1M74.3 140.7l1.1 .6M74.3 146.4a1.91 1.91 0 0 0-.6 2.1l.1 .2M74.4 141.2l.4 .2M74.4 148.8l-.8 1.3M74.4 144.9l.1 .1M74.5 145l-.2 1.4M74.5 145h.6M74.7 142.8a1.65 1.65 0 0 0-.4 2.1h.1"/>
<path d="M74.8 141.4h.1M74.8 141.4l-.1 1.4M75.1 145l-.1 .3-.7 1.1M75.4 141.3v.3l-.7 1.2M75.4 141.3l-.6 .1M124.3 140.2l2.1 1.1M124.3 140.2l-.1 2.2 .4 .2 1.8-1.3M126.4 141.3a2.16 2.16 0 0 1 2.3-.3 2.16 2.16 0 0 1 1.2 2M129.9 143l2.2 .9M129.9 143l.1 2.2 .1 .1 .3 .1 1.7-1.5M132.1 143.9a2.11 2.11 0 0 1 2.2-.5 2.11 2.11 0 0 1 1.4 1.8M135.7 145.2l2.3 .7"/>
<path d="M135.7 145.2l.4 2.3 .4 .1 1.5-1.7M138 145.9a2.16 2.16 0 0 1 2.2-.7 2.16 2.16 0 0 1 1.6 1.7M141.8 146.9l2.3 .5M141.8 146.9l.5 2.2h.4l1.4-1.7M144.1 147.4a2.14 2.14 0 0 1 2.1-1 2.14 2.14 0 0 1 1.8 1.5M148 147.9l2.3 .3M148 147.9l.7 2.2h.3h.2l1.1-1.9M150.3 148.2a2.12 2.12 0 0 1 2-1.2 2.12 2.12 0 0 1 1.9 1.4M154.2 148.4h2.4M154.2 148.4l1 2h.4l1-2M160.4 148.2a2.12 2.12 0 0 0-2-1.2 2.12 2.12 0 0 0-1.8 1.4M162.8 147.9l-2.4 .3"/>
<path d="M162.8 147.9l-.7 2.2h-.3h-.2l-1.2-1.9M166.7 147.4a2.11 2.11 0 0 0-2.1-1 2.11 2.11 0 0 0-1.8 1.5M169 146.9l-2.3 .5M169 146.9l-.5 2.2h-.4h-.1l-1.3-1.7M172.8 145.9a2.13 2.13 0 0 0-2.2-.7 2.13 2.13 0 0 0-1.6 1.7M175 145.2l-2.2 .7M175 145.2l-.3 2.3h-.2l-.2 .1-1.5-1.7M178.7 143.9a2.12 2.12 0 0 0-2.3-.5 2.12 2.12 0 0 0-1.4 1.8M180.9 143l-2.2 .9M180.9 143l-.1 2.2-.4 .2-1.7-1.5M184.4 141.3a2.13 2.13 0 0 0-2.3-.3 2.13 2.13 0 0 0-1.2 2M186.5 140.2l-2.1 1.1"/>
<path d="M186.5 140.2l.1 2.2-.4 .2-1.8-1.3M237.9 140.2v1.1l.6 1.3M237.9 141.3v1.5M237.9 143v.9M237.9 143.9v1.2M237.9 145.2v.7M237.9 145.9v.8M237.9 146.9v.5l.6 1.7M237.9 147.9v.3M237.9 148.4h.1M237.9 148.3h.1M237.9 148.4l.6 2"/>
<path d="M237.9 140v.2M237.9 142.8v.2M237.9 145.1v.1M237.9 146.7v.2M237.9 147.3v.6M237.9 148.2v.2M237.9 140h3.5M237.9 140.2l.6 2.2M237.9 142.8h3.5M237.9 143l.6 2.2M237.9 143.9l.6 1.5M237.9 145.2l.6 2.3"/>
<path d="M237.9 145.9l.6 1.7M237.9 146.9l.6 2.2M237.9 147.9l.6 2.2M237.9 148.2l.6 1.9M237.9 145.1h.5M237.9 146.7h.3M237.9 147.8h.2M238.5 142.4v.2M238.5 145.2v.2M238.5 147.5v.1M238.5 149.1h.1M238.5 150.1h.1"/>
<path d="M238.5 150.4h.1M238.5 150.4h2.3M238.5 142.4h2.3M238.5 142.6h2.3M238.5 145.2h2.3M238.5 145.4h2.3M238.5 147.5h2.3M238.5 147.6h2.3M238.5 149.1h2.3M238.5 150.1h2.3M240.8 142.4v.2M240.8 145.2v.2"/>
<path d="M240.8 147.5v.1M240.8 149.1h.1M240.8 150.1h.1M240.8 150.4h.1M240.9 145.1h.5M241.1 146.7h.3M241.3 147.8h.1M241.4 148.3h.1M241.4 140.2v1.1l-.6 1.3M241.4 141.3v1.5M241.4 143v.9l-.6 1.5M241.4 143.9v1.2"/>
<path d="M241.4 145.2v.7M241.4 145.9v.8M241.4 146.9v.5l-.6 1.7M241.4 147.9v.3M241.4 148.4h.1M241.4 148.4l-.6 2M241.4 140v.2M241.4 142.8v.2M241.4 145.1v.1M241.4 146.7v.2M241.4 147.3v.6M241.4 148.2v.2"/>
<path d="M241.4 140.2l-.6 2.2M241.4 143l-.6 2.2M241.4 145.2l-.6 2.3M241.4 145.9l-.6 1.7M241.4 146.9l-.6 2.2M241.4 147.9l-.6 2.2M241.4 148.2l-.6 1.9M13.3 172.4v.3l1.1 .6M13.3 172.4l1.1 .6M13.4 175.9v.2l1.1 .7M13.4 175.9l1.1 .6M13.5 168.8v.2l1.1 .7"/>
<path d="M13.5 168.8l1.1 .6M13.7 179.2l.1 .2 1.1 .6M13.7 179.2l1.1 .6M14 171.1l1.7 1M14 171.1l-.7 1.3M14 174.5l1.7 1M14 174.5l-.6 1.4M14.1 165l-.1 .3 1.1 .6M14.1 165l1.1 .6M14.3 167.6l1.7 .9M14.3 167.6l-.8 1.2M14.4 177.8l1.6 .9"/>
<path d="M14.4 177.8l-.7 1.4M14.4 173v.3M14.4 173.3l1.2 .2M14.5 176.5v.3M14.5 176.8h1.2M14.6 173.3l-.6 1.2M14.6 169.7l1.2 .3M14.6 169.4v.3M14.6 169.7l-.1 .8-.5 .6M14.8 176.8l-.4 1M14.8 179.8l.1 .2M14.9 163.9l1.6 1"/>
<path d="M14.9 163.9l-.8 1.1M14.9 161.1v.3l1 .6M14.9 161.1l1.1 .6M15 165.8l-.1 .8-.6 1M15.1 165.9l1.1 .4M15.2 165.6l-.1 .3M15.5 161.8a1.76 1.76 0 0 1-.6 2.1M15.6 173.5h.1a.85 .85 0 0 1 .4 1.3l-.4 .7M15.6 172.1v1.4M15.6 172.1l-1.2 .9M15.7 175.6v1.2M15.7 175.6l-1.2 .9"/>
<path d="M15.7 175.5v.1M15.7 172.1h-.1M15.7 176.8h.1a.75 .75 0 0 1 .5 1.2l-.3 .7M15.7 160.2l-.8 .9M15.7 160.2l1.7 .9M15.8 170a1.08 1.08 0 0 1 .1 1.8l-.2 .3M15.9 168.6l-.1 1.4M15.9 168.6l-1.3 .8M15.9 178.8l.3 1.1M15.9 162l1.1 .6M15.9 178.8l-1.1 1M16 168.5l-.1 .1"/>
<path d="M16 161.7l-.1 .3M16 178.7l-.1 .1M16.2 179.9a.7 .7 0 0 1 .7 .3 .7 .7 0 0 1 0 .8l-.3 .7M16.2 179.9l-1.3 .1M16.2 166.3l.1 .1a1.42 1.42 0 0 1-.3 2.1M16.5 164.9l-.3 1.4M16.5 164.9l-1.3 .7M16.5 164.9h.1M17 162.6a1.33 1.33 0 0 1-.2 2l-.3 .3M17.3 161.2l-.3 1.4M17.3 161.2l-1.3 .5M17.4 161.1l-.1 .1"/>
<path d="M40 164.6a1.19 1.19 0 0 1 1.2 .4 1.19 1.19 0 0 1 .1 1.3l-.1 .2a1.36 1.36 0 0 1-1.2-1.9zM58.9 179a1.82 1.82 0 0 0-1.6 1.9M59.9 177.8l-1 1.2M59.9 177.8l-.2 1.1-.2 .2-.6-.1M61.5 175.9a1.85 1.85 0 0 0-1.6 1.9M62.4 174.6l-.9 1.3M62.4 174.6l-.2 1.1-.7 .2M63.9 172.5a1.94 1.94 0 0 0-1.5 2.1M64.7 171.1l-.8 1.4M64.7 171.1l-.2 1.2-.6 .2M64.9 169.8l-.2 .6v.7M66.8 167.5l-.8 1.4"/>
<path d="M66.8 167.5v1l-1.4 .7-.4 .5M68.1 165.2a2 2 0 0 0-1.3 2.3M68.7 163.8l-.6 1.4M68.7 163.8l.2 .8-.8 .6M69.8 161.5a1.97 1.97 0 0 0-1.1 2.3M70.4 160l-.6 1.5M70.4 160l.3 .6-.1 .2-.8 .7M14.4 182.2l.1 .2 1.1 .7M14.4 182.2l1.1 .7M15 180.7l1.6 1M15 180.7l-.6 1.5M15.3 180l-.3 .7"/>
<path d="M15.3 185l1.2 .8M15.3 185l1.1 .7M15.5 182.9l.1 .2M15.8 183.5l1.7 .9M15.8 183.5l-.5 1.5M16.1 183l-.3 .5M16.4 185.7l.1 .1M16.5 181.8l.4 1M16.5 181.8l-1 1.1M16.6 187.5l1.2 .8M16.6 181.7l-.1 .1M16.6 187.5l1.1 .6"/>
<path d="M16.9 182.8a.65 .65 0 0 1 .8 .2 .65 .65 0 0 1 0 .7l-.2 .7M16.9 182.8l-1.3 .3M17 185.9l1.7 1M17 185.9l-.4 1.6M17.1 185.7l-.1 .2M17.5 184.5l.4 1M17.5 184.5l-1.1 1.2M17.5 184.4v.1M17.7 188.1l.1 .2M17.9 185.5v-.1a.61 .61 0 0 1 .8 .1 .61 .61 0 0 1 .1 .7l-.1 .7M17.9 185.5l-1.4 .3M18.1 189.7l1.2 .8"/>
<path d="M18.1 189.7l1.1 .6M18.6 187l.5 .8M18.6 187l-.9 1.1M18.7 186.9l-.1 .1M19.1 187.8a.69 .69 0 0 1 .9 0 .69 .69 0 0 1 .2 .9l-.1 .3M19.1 187.8l-1.3 .5M19.2 190.3l.1 .2M19.9 191.5l1.2 .8M19.9 191.5l1.1 .6M20 189.1l.6 .8M20 189.1l-.8 1.2M20 190.1l-.1 1.4"/>
<path d="M20.1 189l-.1 .1M20.1 189l-1.7-.9-.3 1.6M20.3 190l1.4 .9M20.6 189.9a.69 .69 0 0 1 .9-.3 .69 .69 0 0 1 .3 .9l-.1 .4M20.6 189.9l-1.3 .6M21 192.1l.1 .2M21.7 191l.7 .6M21.7 190.9v.1M21.7 191l-.7 1.1M21.9 193l1.2 .7M21.9 193l1.1 .6M22 191.8l-.1 1.2"/>
<path d="M22.3 191.6l1.3 .8M22.4 191.6a.73 .73 0 0 1 1-.3 .73 .73 0 0 1 .2 1.1M22.4 191.6l-1.3 .7M23 193.6l.1 .1M23.6 192.5l.8 .4M23.6 192.4v.1M23.6 192.5l-.6 1.1M24.1 193.1v1l1.1 .7M24.4 192.9a.75 .75 0 0 1 1-.4 .75 .75 0 0 1 .4 1M24.4 192.9l-1.3 .8M24.6 192.8l1.2 .7M25.8 193.6l.8 .3"/>
<path d="M25.8 193.6l-.6 1.2M25.8 193.5v.1M26.5 194.1l.1 .8 1 .6M26.6 193.9h.1a.73 .73 0 0 1 .7-.5 .73 .73 0 0 1 .7 .6v.3M26.6 193.9l-1.2 .9h-.2M27 193.6l1.1 .7M28.1 194.4l.9 .2M28.1 194.3v.1M28.1 194.4l-.5 1.1M29 194.6l.3-.4a.69 .69 0 0 1 .8-.3 .69 .69 0 0 1 .5 .8M29 194.6l-1.2 .9h-.2M29 194.5l.1 .7 1.1 .7"/>
<path d="M29.5 194.1l1.1 .6M30.6 194.8h.9M30.6 194.8l-.4 1.1M30.6 194.7v.1M31.5 194.8l-1.1 1.1h-.2M31.7 194.6l.2 .6 1.1 .6M32.2 194.2l1 .5M33.2 194.7a.69 .69 0 0 0-.6-.7 .69 .69 0 0 0-.7 .4l-.4 .4M33.2 194.7v.1M33.2 194.8l-.2 1M34.3 194.7l-1.1 .1M34.3 194.7l-1.3 1.1"/>
<path d="M34.6 194.3l.1 .5 1.1 .6M35.1 193.8l.8 .5M35.9 194.3a.64 .64 0 0 0-.4-.5 .64 .64 0 0 0-.7 .3l-.5 .6M35.9 194.3v.1M35.9 194.4l-.1 1M37 194.2l-1.1 .2M37 194.2l-.9 1.1-.3 .1M37.5 193.5l.2 .4 1.1 .6M38.1 193.2l.7 .4M38.8 193.6a.7 .7 0 0 0-.6-.4 .7 .7 0 0 0-.7 .3l-.5 .7M38.8 193.6v.1M38.8 193.7v.8"/>
<path d="M39.9 193.3l-1.1 .4M39.9 193.3l-.9 1.2h-.2M40.5 192.4l.2 .3 1.1 .6M41.1 192.1l.6 .4M41.7 192.5a.75 .75 0 0 0-.7-.4 .75 .75 0 0 0-.6 .5l-.5 .7M41.7 192.5v.1M41.7 192.6l.1 .7M42.8 192l-1.1 .6M42.8 192l-1 1.3M43.6 191l1.2 .8M44.2 190.8l.4 .3M44.6 191.1a.81 .81 0 0 0-1.3 .2l-.5 .7"/>
<path d="M44.6 191.1h.1M44.7 191.1l.1 .7M45.8 190.5l-1.1 .6M45.8 190.5l-.8 1.2-.2 .1M46.7 189.2l1.2 .7M47.2 189l.4 .3M47.6 189.3a.91 .91 0 0 0-1.4 .4l-.4 .8M47.6 189.3h.1M47.6 189.3l.3 .6M48.8 188.5l-1.2 .8M48.8 188.5l-.9 1.4M49.9 187l1 .6"/>
<path d="M50.3 187l.2 .1M50.5 187.1a1.44 1.44 0 0 0-1.7 1.4M50.5 187.1l.1 .1M50.6 187.2l.3 .4M51.6 186.3l-1 .9M51.6 186.3l-.7 1.3M53.1 184.6l.7 .5M53.3 184.7h.1M53.4 184.7a1.54 1.54 0 0 0-1.8 1.6M53.4 184.7h.1M53.4 184.7l.4 .4M54.5 183.7l-1.1 1"/>
<path d="M54.5 183.7l-.5 1.2-.2 .2M56.2 182a1.66 1.66 0 0 0-1.7 1.7M57.3 180.9l-1.1 1.1M57.3 180.9l-.5 1.2-.1 .1-.5-.2M291.2 191.7h-28v12M106.2 203.7h185"/>
<circle cx="155.4" cy="85.6" r="58.8"/>
<circle cx="155.4" cy="85.5" r="21.2"/>
<circle cx="253" cy="85.5" r="1.71"/>
</g>
<g fill="none" stroke="#808080" stroke-width=".21">
<path d="M145.2 58.8h17.7M149.9 58.5l2 .3-2 .4zM151.9 57.8v12.4M158.9 58.8l2-.3v.7zM158.9 57.8v12.4M184.5 59.9a8.5 8.5 0 0 0 3.8 6.7M191.9 55.6a8.6 8.6 0 0 1 3.8 6.7M128.3 71.1h22.6M129.3 71.1l.3 2.1h-.7zM129.3 71.1v27M166.2 79.3l-21.6 12.5M166.2 79.3l1.6-1.3 .3 .6z"/>
<path d="M175.6 69.1l.5 4M197.3 61.3l-31.1 18M265.4 73.1l-13.9 13.9M128.3 98.1h26.1M128.9 96.1h.7l-.3 2zM134.1 86.6v28M154.9 85.5h1M155 85.2l.8 .7M155.4 85v1M155.8 85.2l-.8 .7M176.6 86.6v28M237.4 85.5h1"/>
<path d="M237.6 85.2l.7 .7M237.9 85v1M238.3 85.2l-.7 .7M248.9 95.8h13M250.9 95.5l2 .3-2 .4zM252.9 86.6v10.2M255.5 82.5l.5 .5-1.6 1.1zM258 95.8l1.9-.3v.7zM134.1 113.6l2-.4v.7zM134.1 113.6h42.5M161.8 109.4l-1.5 3.7M174.6 113.2l2 .4-2 .3z"/>
<path d="M258 107.8v69.6M43.1 155.6h1M43.2 155.3l.7 .7M43.6 155.1v1M43.9 155.3l-.7 .7M230 158.4h11.9M233.9 158l2 .4-2 .3zM235.9 145.3v32.1M237.9 158.4l2-.4v.7zM237.9 149.4v22M241.4 147.9v17.5M243.5 158.4l1.9-.4v.7z"/>
<path d="M243.5 145.3v14.1M243.5 158.4h14.5M255.9 158l2.1 .4-2.1 .3zM235.9 176.4l2-.3v.6zM235.9 176.4h22.1M235.9 164l2 .4-2 .3zM237.9 170.4l2-.3v.6zM237.9 170.4h20.1M241.4 164.4l2.1-.4v.7zM255.9 176.1l2.1 .3-2.1 .3zM255.9 170.1l2.1 .3-2.1 .3zM255.9 164l2.1 .4-2.1 .3z"/>
<path d="M258 164.4h-24.1"/>
<circle cx="175.9" cy="71.1" r="1.31"/>
<circle cx="161.1" cy="111.2" r="1.31"/>
</g>
<g fill="none" stroke="#000" stroke-width=".21">
<path d="M154.1 85.5h2.5M155.4 84.3v2.5M251 86.1a2 2 0 0 1 1.8-2.6 2 2 0 0 1 2.1 2.2 2 2 0 0 1-2.5 1.8M251.7 85.5h2.5M252.9 84.3v2.5M44.1 161.9a1.58 1.58 0 0 1 1.4 2.3 1.49 1.49 0 0 1-1.6-1.6zM137.6 187.7h153.6M137.6 191.7h153.6M137.6 199.7h153.6M152.8 183.7v20M200.7 183.7v4M210 183.7v4"/>
<path d="M211.3 191.7v12M230.4 191.7v12M263.2 183.7v20M272.8 183.7v8M276.4 195.6h.1M281.4 195.6v4.1M282.6 197.7h7.8M282.6 197.1l3-.9v3l-3-.8zM285 195.6h.1M288.4 195.8v3.8M291.2 195.6l-153.6 .1"/>
<circle cx="288.4" cy="197.7" r="1.74"/>
<circle cx="288.4" cy="197.7" r=".93"/>
</g>
<path d="M155.4 77.2v.4v-.4M155.4 77.2v8.3M237.9 77.2l.2 .4h-.3zM237.9 77.2v8.3h-4.1M155.4 85.4v.2zM155.4 85.5h.1M233.8 85.5l.4-.1v.2zM40.6 153.9l.3 .1v.2zM43.6 148.8v.4l-.1-.1zM43.6 148.8v6.8l-3-1.7" fill="none" stroke="#00f" stroke-width=".21"/>
<path d="M152.9 85.5h-57.5M155.4 83v-57.5M155.4 88v57.5M157.9 85.5h57.5" fill="none" stroke="#000" stroke-width=".21" stroke-dasharray="15.2 1.3 1.3 1.3" stroke-dashoffset="7.4" stroke-linecap="butt"/>
<path d="M250.5 85.5h-.5M253 83v-.4M253 88v.5M255.5 85.5h.4" fill="none" stroke="#000" stroke-width=".21" stroke-dasharray="15.2 1.3 1.3 1.3" stroke-linecap="butt"/>
<path d="M6.7 12.9h284.5v190.8h-284.5zM137.6 183.7v20M291.2 183.7h-185v20" fill="none" stroke="#000" stroke-width=".5"/>
<path d="M272.8 195.6h.1M276.4 199.7v4M285 199.7v4" fill="none" stroke="#c0c0c0" stroke-width=".21"/>
<g fill="#00f">
<path d="M155.4 85.4v.2zM155.4 77.2v.4z"/>
<path d="M40.6 153.9l.3 .3v-.2zM43.6 148.8l-.1 .3 .1 .1zM233.8 85.5l.4 .1v-.2zM237.9 77.2l-.1 .4h.3z"/>
</g>
<g fill="#808080">
<path d="M166.2 79.3l1.6-1.3 .3 .6z"/>
<path d="M255.5 82.5l.5 .5-1.6 1.1z"/>
<path d="M241.4 164.4l2.1-.4v.7zM235.9 164l2 .4-2 .3z"/>
<path d="M255.9 158l2.1 .4-2.1 .3zM243.5 158.4l1.9-.4v.7zM255.9 176.1l2.1 .3-2.1 .3zM235.9 176.4l2-.3v.6z"/>
<path d="M134.1 113.6l2-.4v.7zM174.6 113.2l2 .4-2 .3zM233.9 158l2 .4-2 .3zM237.9 158.4l2-.4v.7z"/>
<path d="M255.9 170.1l2.1 .3-2.1 .3zM237.9 170.4l2-.3v.6z"/>
<path d="M255.9 164l2.1 .4-2.1 .3zM241.4 164.4l2.1-.4v.7z"/>
<path d="M129.3 71.1l.3 2.1h-.7zM128.9 96.1h.7l-.3 2z"/>
<path d="M149.9 58.5l2 .3-2 .4zM158.9 58.8l2-.3v.7z"/>
<path d="M250.9 95.5l2 .3-2 .4zM258 95.8l1.9-.3v.7z"/>
</g>
<g font-size="5.3">
<text x="190.3" y="170.8">1/2&quot;</text>
<text x="190.3" y="176.1">Z: 63</text>
</g>
<g font-size="4.1" fill="#808080">
<text x="146.1" y="57.9">14</text>
<text x="180.6" y="65.5" transform="rotate(-30 180.6 65.5)">H7 +0,03</text>
<text x="189.6" y="64.8" transform="rotate(-30 189.6 64.8)">0</text>
<text x="178.5" y="71.2" transform="rotate(-30 178.5 71.2)">50</text>
<text x="260.8" y="76.5" transform="rotate(-45 260.8 76.5)">M8</text>
<text x="128.4" y="81.7" transform="rotate(-90 128.4 81.7)">53,8</text>
<text x="253.9" y="94.9">10</text>
<text x="163.2" y="112.6">85</text>
<text x="230.9" y="157.5">4</text>
<text x="248.8" y="157.5">29</text>
<text x="238.9" y="163.5">7</text>
<text x="247.8" y="163.5">33</text>
<text x="246.1" y="169.5">40</text>
<text x="245.1" y="175.5">44</text>
</g>
<g font-size="3.2">
<text x="153.6" y="186.8">80550100009_7XLD</text>
<text x="153.6" y="190.8">6545 ÖN ISITMA TAMBUR DİŞLİSİ</text>
<text x="210.7" y="186.6">1/2&quot; z:63</text>
<text x="153.6" y="194.8">FOSFAT /</text>
<text x="153.6" y="198.8">YOK / HRC</text>
<text x="230.8" y="198.7">HAZIR</text>
<text x="230.8" y="202.8">6025.18</text>
</g>
<g font-size="2.8">
<text x="263.7" y="186.7">Ü.Adet:</text>
<text x="263.9" y="190.5">Vers.:</text>
<text x="211.5" y="194.5">Hammadde Adı:</text>
<text x="230.8" y="194.7">Ç-1040</text>
<text x="138.3" y="202.6">SON KAYIT:</text>
<text x="163.6" y="202.6">22 Eylül 2024 Pazar 00:01:28</text>
<text x="212.1" y="198.4">Sip. Ölçüsü:</text>
<text x="212.2" y="202.7">Ağırlık:</text>
</g>
<g font-size="2.6">
<text x="273.4" y="190.4">4</text>
<text x="265.9" y="194.4">GENEL TOLERANS</text>
<text x="264.2" y="198.5">DIN 7168 m T</text>
<text x="264.3" y="202.6">ÖLÇEK</text>
<text x="278.5" y="202.6">1:5</text>
<text x="286.5" y="202.6">A4</text>
</g>
<g font-size="2.5">
<text x="138.3" y="186.4">Parça Kodu:</text>
<text x="138.3" y="190.5">Parça Adı:</text>
<text x="201.2" y="186.5">Ü.Kodu:</text>
<text x="138.3" y="194.5">Kaplama Şekli:</text>
<text x="138.3" y="198.6">Isıl İşlem:</text>
<text x="6.7" y="206.7">D:\Onedrive\OneDrive - gazi.edu.tr\My_Design\Arsiv\DP70XLD_4ST_OAU\</text>
</g>
</svg>
